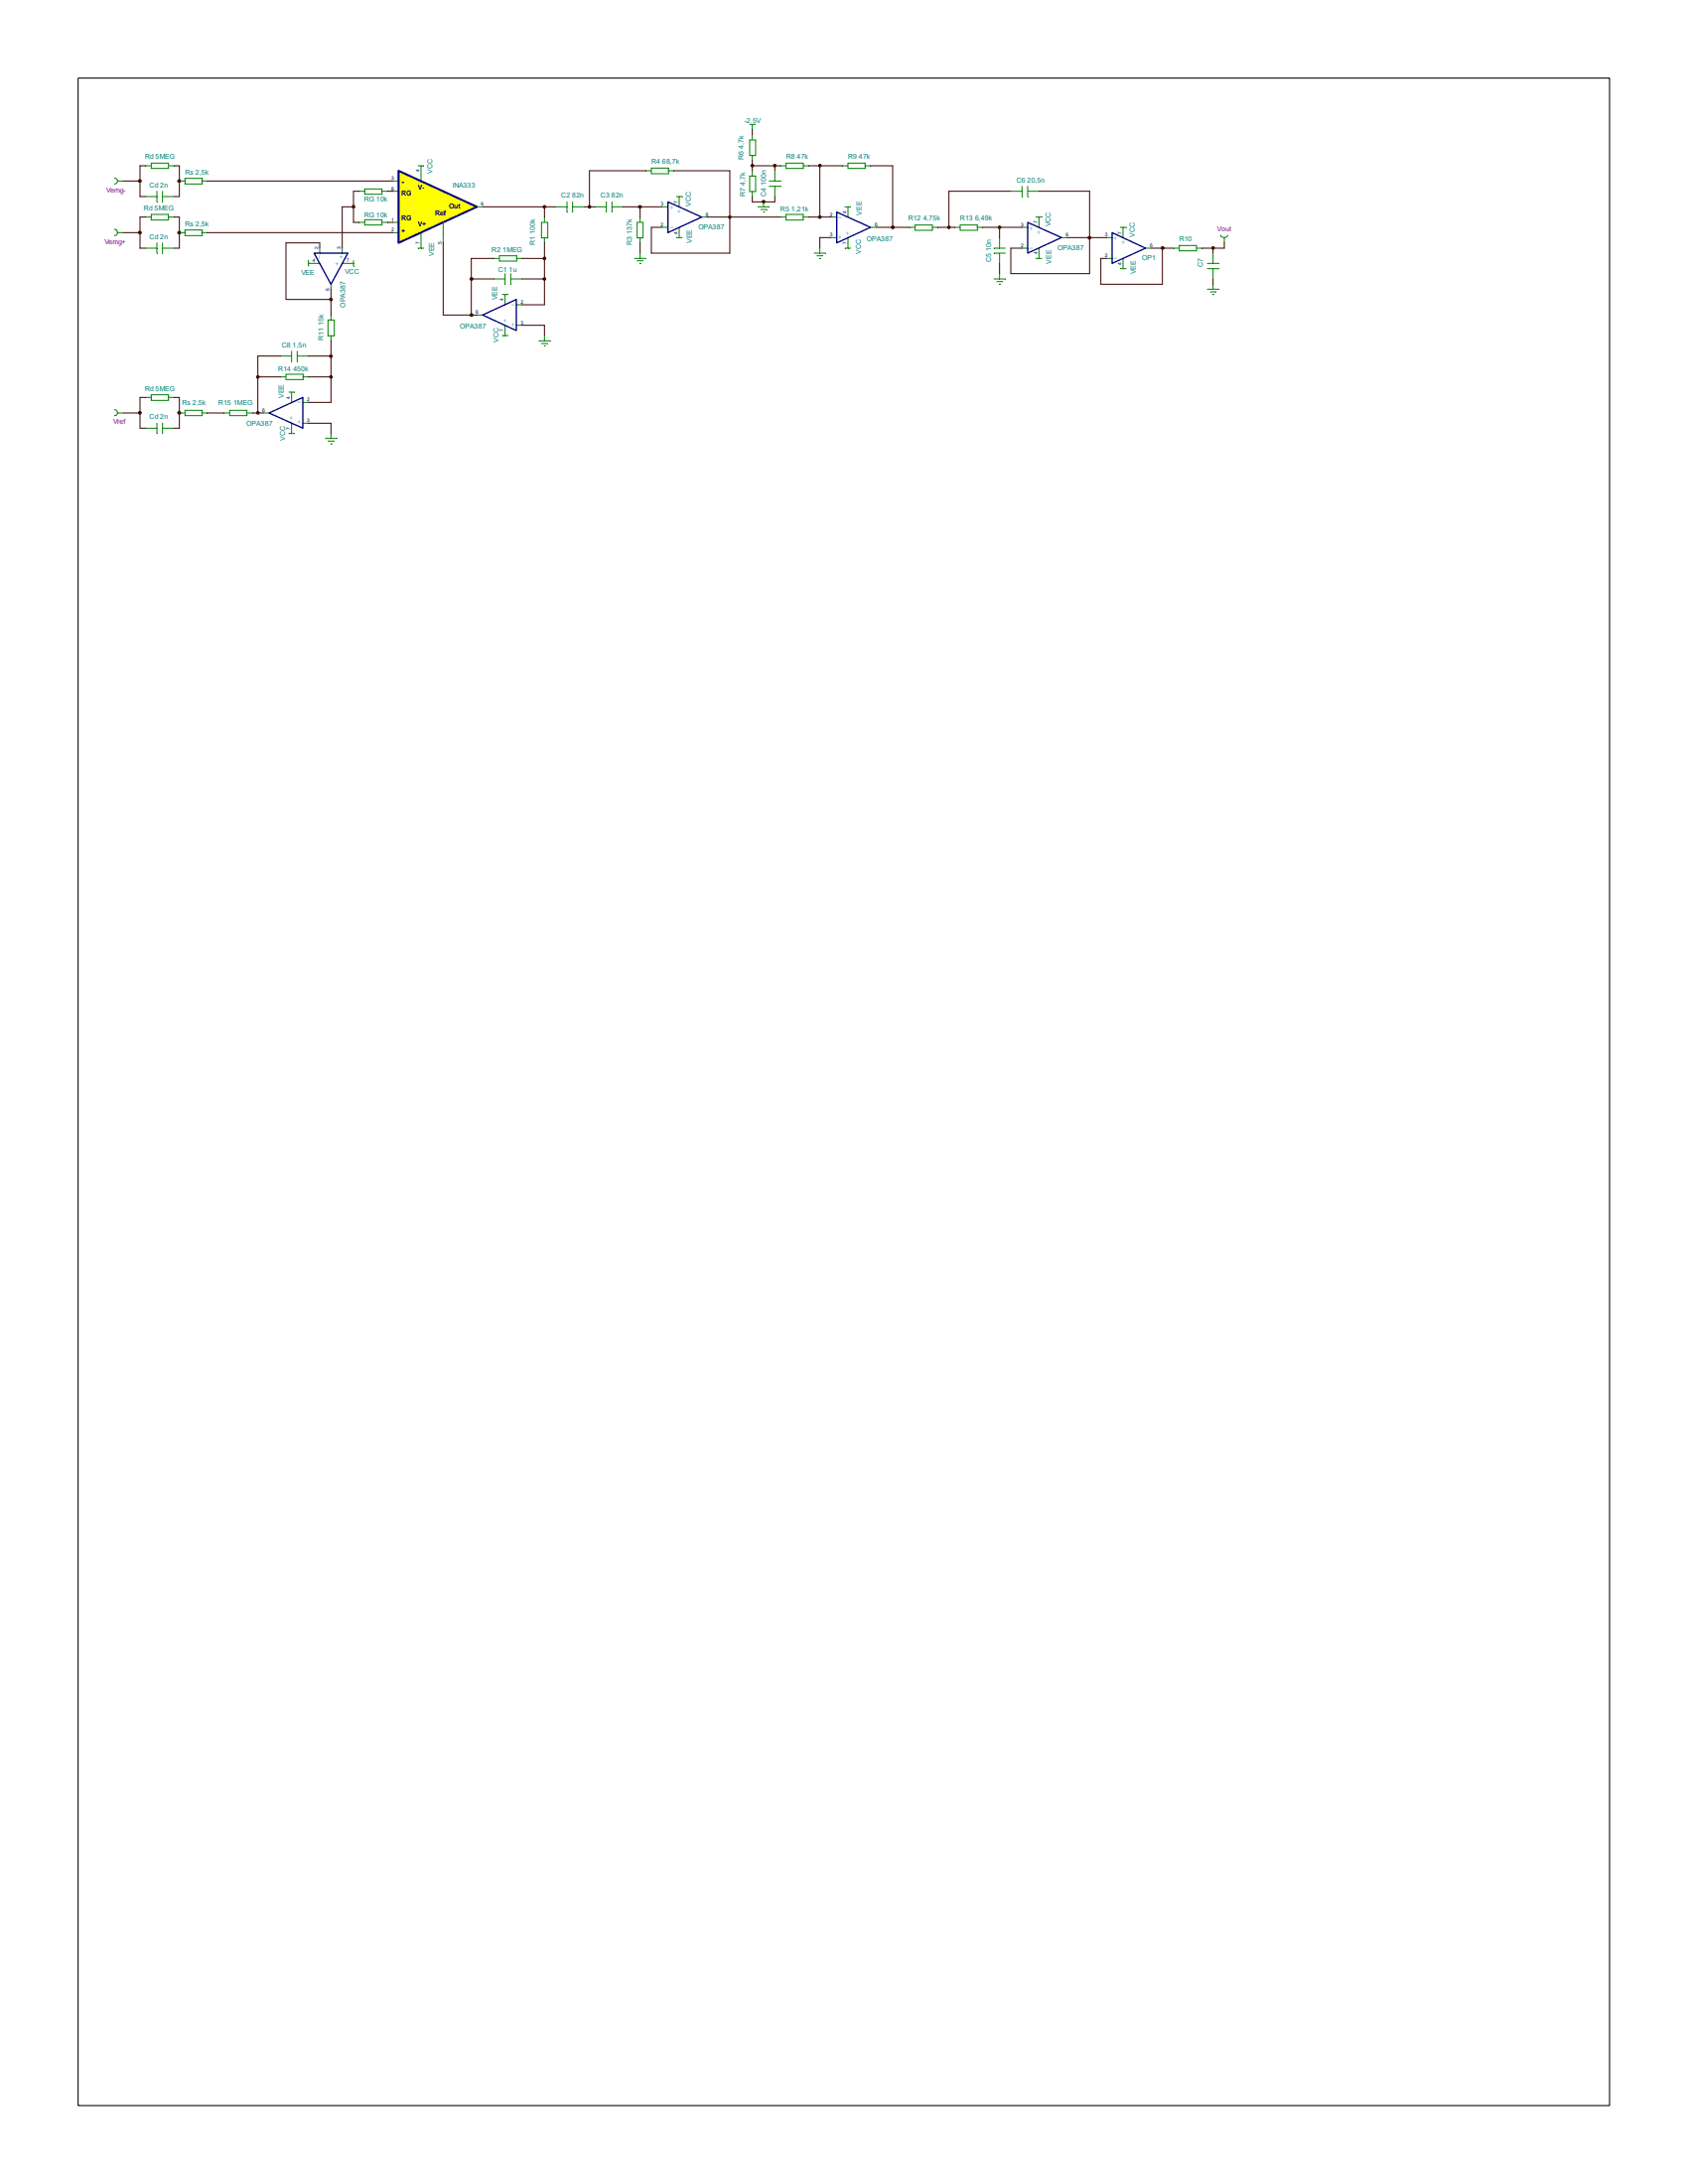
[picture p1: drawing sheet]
<svg xmlns="http://www.w3.org/2000/svg" width="216mm" height="279mm" viewBox="0 0 216 279" stroke-linecap="round" stroke-linejoin="round" font-family="sans-serif">
<g fill="#3c0000" stroke="#3c0000" stroke-width=".13">
<circle cx="17.9" cy="23.2" r=".18"/>
<circle cx="17.9" cy="29.8" r=".18"/>
<circle cx="17.9" cy="52.8" r=".18"/>
<circle cx="22.9" cy="23.2" r=".18"/>
<circle cx="22.9" cy="29.8" r=".18"/>
<circle cx="22.9" cy="52.8" r=".18"/>
<circle cx="33" cy="48.2" r=".17"/>
<circle cx="33" cy="52.8" r=".17"/>
<circle cx="42.3" cy="38.3" r=".17"/>
<circle cx="42.3" cy="45.6" r=".17"/>
<circle cx="42.3" cy="48.2" r=".17"/>
<circle cx="45.2" cy="26.5" r=".17"/>
<circle cx="60.3" cy="35.7" r=".18"/>
<circle cx="60.3" cy="40.3" r=".18"/>
<circle cx="69.6" cy="26.5" r=".17"/>
<circle cx="69.6" cy="33.1" r=".17"/>
<circle cx="69.6" cy="35.7" r=".17"/>
<circle cx="75.4" cy="26.5" r=".17"/>
<circle cx="81.9" cy="26.5" r=".18"/>
<circle cx="93.3" cy="27.8" r=".17"/>
<circle cx="96.2" cy="21.2" r=".17"/>
<circle cx="97.7" cy="25.8" r=".17"/>
<circle cx="99.1" cy="21.2" r=".17"/>
<circle cx="104.9" cy="21.2" r=".17"/>
<circle cx="104.9" cy="27.8" r=".17"/>
<circle cx="114.2" cy="29.1" r=".18"/>
<circle cx="121.4" cy="29.1" r=".17"/>
<circle cx="127.8" cy="29.1" r=".17"/>
<circle cx="139.4" cy="30.4" r=".18"/>
<circle cx="148.7" cy="31.7" r=".18"/>
<circle cx="155.2" cy="31.7" r=".17"/>
</g>
<path d="M155.2 36.4v.6" fill="none" stroke="#008000" stroke-width=".13"/>
<path d="M154.4 37h1.5" fill="none" stroke="#008000" stroke-width=".13"/>
<path d="M154.8 37.3h.7" fill="none" stroke="#008000" stroke-width=".13"/>
<path d="M155.2 37.7h.1" fill="none" stroke="#008000" stroke-width=".13"/>
<path d="M42.3 55.5v.6" fill="none" stroke="#008000" stroke-width=".13"/>
<path d="M41.6 56.1h1.5" fill="none" stroke="#008000" stroke-width=".13"/>
<path d="M42 56.4h.7" fill="none" stroke="#008000" stroke-width=".13"/>
<path d="M42.3 56.8h.1" fill="none" stroke="#008000" stroke-width=".13"/>
<path d="M127.8 35v.7" fill="none" stroke="#008000" stroke-width=".13"/>
<path d="M127.1 35.7h1.5" fill="none" stroke="#008000" stroke-width=".13"/>
<path d="M127.5 36h.7" fill="none" stroke="#008000" stroke-width=".13"/>
<path d="M127.8 36.4h.1" fill="none" stroke="#008000" stroke-width=".13"/>
<path d="M97.7 25.8v.7" fill="none" stroke="#008000" stroke-width=".13"/>
<path d="M96.9 26.5h1.5" fill="none" stroke="#008000" stroke-width=".13"/>
<path d="M97.3 26.8h.7" fill="none" stroke="#008000" stroke-width=".13"/>
<path d="M97.7 27.1h.1" fill="none" stroke="#008000" stroke-width=".13"/>
<path d="M104.9 31.7v.7" fill="none" stroke="#008000" stroke-width=".13"/>
<path d="M104.1 32.4h1.5" fill="none" stroke="#008000" stroke-width=".13"/>
<path d="M104.5 32.7h.7" fill="none" stroke="#008000" stroke-width=".13"/>
<path d="M104.9 33.1h.1" fill="none" stroke="#008000" stroke-width=".13"/>
<path d="M81.9 32.4v.7" fill="none" stroke="#008000" stroke-width=".13"/>
<path d="M81.2 33.1h1.4" fill="none" stroke="#008000" stroke-width=".13"/>
<path d="M81.5 33.4h.7" fill="none" stroke="#008000" stroke-width=".13"/>
<path d="M81.9 33.7h.1" fill="none" stroke="#008000" stroke-width=".13"/>
<path d="M69.6 42.9v.7" fill="none" stroke="#008000" stroke-width=".13"/>
<path d="M68.9 43.6h1.5" fill="none" stroke="#008000" stroke-width=".13"/>
<path d="M69.3 43.9h.7" fill="none" stroke="#008000" stroke-width=".13"/>
<path d="M69.6 44.2h.1" fill="none" stroke="#008000" stroke-width=".13"/>
<path d="M143.6 29.1v.7" fill="none" stroke="#008000" stroke-width=".13"/>
<path d="M143.3 29.1h.7" fill="none" stroke="#008000" stroke-width=".13"/>
<path d="M143.6 33.7v.7" fill="none" stroke="#008000" stroke-width=".13"/>
<path d="M143.3 34.4h.7" fill="none" stroke="#008000" stroke-width=".13"/>
<path d="M37.3 50.2v.6" fill="none" stroke="#008000" stroke-width=".13"/>
<path d="M37 50.2h.7" fill="none" stroke="#008000" stroke-width=".13"/>
<path d="M37.3 54.8v.7" fill="none" stroke="#008000" stroke-width=".13"/>
<path d="M37 55.5h.7" fill="none" stroke="#008000" stroke-width=".13"/>
<path d="M44.5 33.7h.7" fill="none" stroke="#008000" stroke-width=".13"/>
<path d="M45.2 33.4v.6" fill="none" stroke="#008000" stroke-width=".13"/>
<path d="M39.5 33.7h.7" fill="none" stroke="#008000" stroke-width=".13"/>
<path d="M39.5 33.4v.6" fill="none" stroke="#008000" stroke-width=".13"/>
<path d="M132.9 32.4v.7" fill="none" stroke="#008000" stroke-width=".13"/>
<path d="M132.5 33.1h.7" fill="none" stroke="#008000" stroke-width=".13"/>
<path d="M132.9 27.8v.6" fill="none" stroke="#008000" stroke-width=".13"/>
<path d="M132.5 27.8h.7" fill="none" stroke="#008000" stroke-width=".13"/>
<path d="M96.2 15.9v.7" fill="none" stroke="#008000" stroke-width=".13"/>
<path d="M95.9 15.9h.7" fill="none" stroke="#008000" stroke-width=".13"/>
<path d="M108.5 31.1v.6" fill="none" stroke="#008000" stroke-width=".13"/>
<path d="M108.1 31.7h.7" fill="none" stroke="#008000" stroke-width=".13"/>
<path d="M108.5 26.5v.6" fill="none" stroke="#008000" stroke-width=".13"/>
<path d="M108.1 26.5h.7" fill="none" stroke="#008000" stroke-width=".13"/>
<path d="M86.9 29.8v.6" fill="none" stroke="#008000" stroke-width=".13"/>
<path d="M86.5 30.4h.7" fill="none" stroke="#008000" stroke-width=".13"/>
<path d="M86.9 25.1v.7" fill="none" stroke="#008000" stroke-width=".13"/>
<path d="M86.5 25.1h.7" fill="none" stroke="#008000" stroke-width=".13"/>
<path d="M64.6 37.7v.6" fill="none" stroke="#008000" stroke-width=".13"/>
<path d="M64.3 37.7h.7" fill="none" stroke="#008000" stroke-width=".13"/>
<path d="M64.6 42.3v.6" fill="none" stroke="#008000" stroke-width=".13"/>
<path d="M64.3 42.9h.7" fill="none" stroke="#008000" stroke-width=".13"/>
<path d="M53.8 31.1v.6" fill="none" stroke="#008000" stroke-width=".13"/>
<path d="M53.5 31.7h.7" fill="none" stroke="#008000" stroke-width=".13"/>
<path d="M53.8 21.2v.6" fill="none" stroke="#008000" stroke-width=".13"/>
<path d="M53.5 21.2h.7" fill="none" stroke="#008000" stroke-width=".13"/>
<path d="M155.2 32.4v1.3" fill="none" stroke="#008000" stroke-width=".13"/>
<path d="M155.2 34.4v1.3" fill="none" stroke="#008000" stroke-width=".13"/>
<path d="M154.4 33.7h1.5" fill="none" stroke="#008000" stroke-width=".13"/>
<path d="M154.4 34.4h1.5" fill="none" stroke="#008000" stroke-width=".13"/>
<path d="M150.1 31.7h.7M150.8 31.4h2.2v.7h-2.2z" fill="none" stroke="#008000" stroke-width=".13"/>
<path d="M153 31.7h.7" fill="none" stroke="#008000" stroke-width=".13"/>
<path d="M141.5 30.4h.7" fill="none" stroke="#008000" stroke-width=".13"/>
<path d="M141.5 33.1h.7" fill="none" stroke="#008000" stroke-width=".13"/>
<path d="M146.5 31.7h.7" fill="none" stroke="#008000" stroke-width=".13"/>
<path d="M143.6 29.8v.6" fill="none" stroke="#008000" stroke-width=".13"/>
<path d="M143.6 33.1v.6" fill="none" stroke="#008000" stroke-width=".13"/>
<path d="M142.2 29.8l4.3 1.9-4.3 2z" fill="none" stroke="#000080" stroke-width=".17"/>
<path d="M156.6 30.4v.7" fill="none" stroke="#008000" stroke-width=".13"/>
<path d="M157 30.1a.48 .48 0 0 1-.4 .3 .48 .48 0 0 1-.5-.3M15 52.8h.7" fill="none" stroke="#008000" stroke-width=".13"/>
<path d="M15 29.8h.7M14.6 52.4a.38 .38 0 0 1 .4 .4 .38 .38 0 0 1-.4 .4" fill="none" stroke="#008000" stroke-width=".13"/>
<path d="M14.6 29.3a.4 .4 0 0 1 .4 .4 .4 .4 0 0 1-.4 .4M15 23.2h.7" fill="none" stroke="#008000" stroke-width=".13"/>
<path d="M14.6 22.8a.38 .38 0 0 1 .4 .4 .38 .38 0 0 1-.4 .3M18.6 54.8h1.5" fill="none" stroke="#008000" stroke-width=".13"/>
<path d="M20.8 54.8h1.4" fill="none" stroke="#008000" stroke-width=".13"/>
<path d="M20.1 54.1v1.4" fill="none" stroke="#008000" stroke-width=".13"/>
<path d="M20.8 54.1v1.4" fill="none" stroke="#008000" stroke-width=".13"/>
<path d="M18.6 50.8h.7M19.3 50.5h2.2v.7h-2.2z" fill="none" stroke="#008000" stroke-width=".13"/>
<path d="M21.5 50.8h.7" fill="none" stroke="#008000" stroke-width=".13"/>
<path d="M22.9 52.8h.8M23.7 52.5h2.2v.7h-2.2z" fill="none" stroke="#008000" stroke-width=".13"/>
<path d="M25.8 52.8h.7" fill="none" stroke="#008000" stroke-width=".13"/>
<path d="M28.7 52.8h.7M29.4 52.5h2.2v.7h-2.2z" fill="none" stroke="#008000" stroke-width=".13"/>
<path d="M31.5 52.8h.8" fill="none" stroke="#008000" stroke-width=".13"/>
<path d="M35.9 45.6h1.4" fill="none" stroke="#008000" stroke-width=".13"/>
<path d="M38 45.6h1.5" fill="none" stroke="#008000" stroke-width=".13"/>
<path d="M37.3 44.9v1.3" fill="none" stroke="#008000" stroke-width=".13"/>
<path d="M38 44.9v1.3" fill="none" stroke="#008000" stroke-width=".13"/>
<path d="M35.9 48.2h.7M36.6 47.9h2.2v.7h-2.2z" fill="none" stroke="#008000" stroke-width=".13"/>
<path d="M38.7 48.2h.8" fill="none" stroke="#008000" stroke-width=".13"/>
<path d="M38.7 54.1h.8" fill="none" stroke="#008000" stroke-width=".13"/>
<path d="M38.7 51.5h.8" fill="none" stroke="#008000" stroke-width=".13"/>
<path d="M33.7 52.8h.7" fill="none" stroke="#008000" stroke-width=".13"/>
<path d="M37.3 54.1v.7" fill="none" stroke="#008000" stroke-width=".13"/>
<path d="M37.3 50.8v.7" fill="none" stroke="#008000" stroke-width=".13"/>
<path d="M34.4 52.8l4.3-2v4z" fill="none" stroke="#000080" stroke-width=".17"/>
<path d="M42 40.9h.8v2.1h-.8zM42.3 42.9v.7" fill="none" stroke="#008000" stroke-width=".13"/>
<path d="M42.3 40.3v.6" fill="none" stroke="#008000" stroke-width=".13"/>
<path d="M43.8 31.7v.7" fill="none" stroke="#008000" stroke-width=".13"/>
<path d="M40.9 31.7v.7" fill="none" stroke="#008000" stroke-width=".13"/>
<path d="M42.3 36.4v.6" fill="none" stroke="#008000" stroke-width=".13"/>
<path d="M43.8 33.7h.7" fill="none" stroke="#008000" stroke-width=".13"/>
<path d="M40.2 33.7h.7" fill="none" stroke="#008000" stroke-width=".13"/>
<path d="M40.2 32.4h4.3l-2.2 4z" fill="none" stroke="#000080" stroke-width=".17"/>
<path d="M129.3 24.5h1.4" fill="none" stroke="#008000" stroke-width=".13"/>
<path d="M131.4 24.5h1.5" fill="none" stroke="#008000" stroke-width=".13"/>
<path d="M130.7 23.8v1.3" fill="none" stroke="#008000" stroke-width=".13"/>
<path d="M131.4 23.8v1.3" fill="none" stroke="#008000" stroke-width=".13"/>
<path d="M127.8 30.4v1.3" fill="none" stroke="#008000" stroke-width=".13"/>
<path d="M127.8 32.4v1.3" fill="none" stroke="#008000" stroke-width=".13"/>
<path d="M127.1 31.7h1.5" fill="none" stroke="#008000" stroke-width=".13"/>
<path d="M127.1 32.4h1.5" fill="none" stroke="#008000" stroke-width=".13"/>
<path d="M122.1 29.1h.7M122.8 28.8h2.2v.7h-2.2z" fill="none" stroke="#008000" stroke-width=".13"/>
<path d="M125 29.1h.7" fill="none" stroke="#008000" stroke-width=".13"/>
<path d="M116.3 29.1h.8M117.1 28.8h2.2v.7h-2.2z" fill="none" stroke="#008000" stroke-width=".13"/>
<path d="M119.2 29.1h.7" fill="none" stroke="#008000" stroke-width=".13"/>
<path d="M130.7 29.1h.7" fill="none" stroke="#008000" stroke-width=".13"/>
<path d="M130.7 31.7h.7" fill="none" stroke="#008000" stroke-width=".13"/>
<path d="M135.8 30.4h.7" fill="none" stroke="#008000" stroke-width=".13"/>
<path d="M132.9 28.4v.7" fill="none" stroke="#008000" stroke-width=".13"/>
<path d="M132.9 31.7v.7" fill="none" stroke="#008000" stroke-width=".13"/>
<path d="M131.4 28.4l4.4 2-4.4 2z" fill="none" stroke="#000080" stroke-width=".17"/>
<path d="M107.7 21.2h.8M108.5 20.9h2.2v.6h-2.2z" fill="none" stroke="#008000" stroke-width=".13"/>
<path d="M110.6 21.2h.7" fill="none" stroke="#008000" stroke-width=".13"/>
<path d="M99.8 21.2h.7M100.5 20.9h2.2v.6h-2.2z" fill="none" stroke="#008000" stroke-width=".13"/>
<path d="M102.7 21.2h.7" fill="none" stroke="#008000" stroke-width=".13"/>
<path d="M99.1 23.8v1.3" fill="none" stroke="#008000" stroke-width=".13"/>
<path d="M99.1 21.8v1.4" fill="none" stroke="#008000" stroke-width=".13"/>
<path d="M98.4 23.8h1.4" fill="none" stroke="#008000" stroke-width=".13"/>
<path d="M98.4 23.2h1.4" fill="none" stroke="#008000" stroke-width=".13"/>
<path d="M95.9 22.5h.7v2h-.7zM96.2 24.5v.6" fill="none" stroke="#008000" stroke-width=".13"/>
<path d="M96.2 21.8v.7" fill="none" stroke="#008000" stroke-width=".13"/>
<path d="M95.9 17.9h.7v2h-.7zM96.2 19.9v.6" fill="none" stroke="#008000" stroke-width=".13"/>
<path d="M96.2 17.2v.7" fill="none" stroke="#008000" stroke-width=".13"/>
<path d="M99.8 27.8h.7M100.5 27.4h2.2v.8h-2.2z" fill="none" stroke="#008000" stroke-width=".13"/>
<path d="M102.7 27.8h.7" fill="none" stroke="#008000" stroke-width=".13"/>
<path d="M106.3 30.4h.7" fill="none" stroke="#008000" stroke-width=".13"/>
<path d="M106.3 27.8h.7" fill="none" stroke="#008000" stroke-width=".13"/>
<path d="M111.3 29.1h.8" fill="none" stroke="#008000" stroke-width=".13"/>
<path d="M108.5 30.4v.7" fill="none" stroke="#008000" stroke-width=".13"/>
<path d="M108.5 27.1v.7" fill="none" stroke="#008000" stroke-width=".13"/>
<path d="M107 27.1l4.3 2-4.3 2z" fill="none" stroke="#000080" stroke-width=".17"/>
<path d="M82.6 21.8h.7M83.3 21.5h2.2v.7h-2.2z" fill="none" stroke="#008000" stroke-width=".13"/>
<path d="M85.4 21.8h.7" fill="none" stroke="#008000" stroke-width=".13"/>
<path d="M81.5 28.4h.8v2h-.8zM81.9 30.4v.7" fill="none" stroke="#008000" stroke-width=".13"/>
<path d="M81.9 27.8v.6" fill="none" stroke="#008000" stroke-width=".13"/>
<path d="M84.7 26.5h.7" fill="none" stroke="#008000" stroke-width=".13"/>
<path d="M84.7 29.1h.7" fill="none" stroke="#008000" stroke-width=".13"/>
<path d="M89.7 27.8h.8" fill="none" stroke="#008000" stroke-width=".13"/>
<path d="M86.9 25.8v.7" fill="none" stroke="#008000" stroke-width=".13"/>
<path d="M86.9 29.1v.7" fill="none" stroke="#008000" stroke-width=".13"/>
<path d="M85.4 25.8l4.3 2-4.3 2z" fill="none" stroke="#000080" stroke-width=".17"/>
<path d="M76.1 26.5h1.5" fill="none" stroke="#008000" stroke-width=".13"/>
<path d="M78.3 26.5h1.4" fill="none" stroke="#008000" stroke-width=".13"/>
<path d="M77.6 25.8v1.3" fill="none" stroke="#008000" stroke-width=".13"/>
<path d="M78.3 25.8v1.3" fill="none" stroke="#008000" stroke-width=".13"/>
<path d="M71.1 26.5h1.4" fill="none" stroke="#008000" stroke-width=".13"/>
<path d="M73.2 26.5h1.5" fill="none" stroke="#008000" stroke-width=".13"/>
<path d="M72.5 25.8v1.3" fill="none" stroke="#008000" stroke-width=".13"/>
<path d="M73.2 25.8v1.3" fill="none" stroke="#008000" stroke-width=".13"/>
<path d="M63.2 33.1h.7M63.9 32.7h2.2v.7h-2.2z" fill="none" stroke="#008000" stroke-width=".13"/>
<path d="M66 33.1h.8" fill="none" stroke="#008000" stroke-width=".13"/>
<path d="M69.3 28.4h.8v2h-.8zM69.6 30.4v.7" fill="none" stroke="#008000" stroke-width=".13"/>
<path d="M69.6 27.8v.6" fill="none" stroke="#008000" stroke-width=".13"/>
<path d="M63.2 35.7h1.4" fill="none" stroke="#008000" stroke-width=".13"/>
<path d="M65.3 35.7h1.5" fill="none" stroke="#008000" stroke-width=".13"/>
<path d="M64.6 35v1.4" fill="none" stroke="#008000" stroke-width=".13"/>
<path d="M65.3 35v1.4" fill="none" stroke="#008000" stroke-width=".13"/>
<path d="M66 41.6h.8" fill="none" stroke="#008000" stroke-width=".13"/>
<path d="M66 39h.8" fill="none" stroke="#008000" stroke-width=".13"/>
<path d="M61 40.3h.7" fill="none" stroke="#008000" stroke-width=".13"/>
<path d="M64.6 41.6v.7" fill="none" stroke="#008000" stroke-width=".13"/>
<path d="M64.6 38.3v.7" fill="none" stroke="#008000" stroke-width=".13"/>
<path d="M61.7 40.3l4.3-2v4z" fill="none" stroke="#000080" stroke-width=".17"/>
<path d="M18.6 31.7h1.5" fill="none" stroke="#008000" stroke-width=".13"/>
<path d="M20.8 31.7h1.4" fill="none" stroke="#008000" stroke-width=".13"/>
<path d="M20.1 31.1v1.3" fill="none" stroke="#008000" stroke-width=".13"/>
<path d="M20.8 31.1v1.3" fill="none" stroke="#008000" stroke-width=".13"/>
<path d="M18.6 27.8h.7M19.3 27.4h2.2v.8h-2.2z" fill="none" stroke="#008000" stroke-width=".13"/>
<path d="M21.5 27.8h.7" fill="none" stroke="#008000" stroke-width=".13"/>
<path d="M22.9 29.8h.8M23.7 29.4h2.2v.7h-2.2z" fill="none" stroke="#008000" stroke-width=".13"/>
<path d="M25.8 29.8h.7" fill="none" stroke="#008000" stroke-width=".13"/>
<path d="M18.6 25.1h1.5" fill="none" stroke="#008000" stroke-width=".13"/>
<path d="M20.8 25.1h1.4" fill="none" stroke="#008000" stroke-width=".13"/>
<path d="M20.1 24.5v1.3" fill="none" stroke="#008000" stroke-width=".13"/>
<path d="M20.8 24.5v1.3" fill="none" stroke="#008000" stroke-width=".13"/>
<path d="M18.6 21.2h.7M19.3 20.9h2.2v.6h-2.2z" fill="none" stroke="#008000" stroke-width=".13"/>
<path d="M21.5 21.2h.7" fill="none" stroke="#008000" stroke-width=".13"/>
<path d="M22.9 23.2h.8M23.7 22.8h2.2v.7h-2.2z" fill="none" stroke="#008000" stroke-width=".13"/>
<path d="M25.8 23.2h.7" fill="none" stroke="#008000" stroke-width=".13"/>
<path d="M45.9 28.4h.8M46.7 28.1h2.2v.7h-2.2z" fill="none" stroke="#008000" stroke-width=".13"/>
<path d="M48.8 28.4h.7" fill="none" stroke="#008000" stroke-width=".13"/>
<path d="M45.9 24.5h.8M46.7 24.2h2.2v.6h-2.2z" fill="none" stroke="#008000" stroke-width=".13"/>
<path d="M48.8 24.5h.7" fill="none" stroke="#008000" stroke-width=".13"/>
<path d="M50.2 28.4h.8" fill="none" stroke="#008000" stroke-width=".13"/>
<path d="M50.2 29.8h.8" fill="none" stroke="#008000" stroke-width=".13"/>
<path d="M50.2 23.2h.8" fill="none" stroke="#008000" stroke-width=".13"/>
<path d="M53.8 21.8v1.4" fill="none" stroke="#008000" stroke-width=".13"/>
<path d="M56.7 29.8v1.3" fill="none" stroke="#008000" stroke-width=".13"/>
<path d="M61 26.5h.7" fill="none" stroke="#008000" stroke-width=".13"/>
<path d="M53.8 29.8v1.3" fill="none" stroke="#008000" stroke-width=".13"/>
<path d="M50.2 24.5h.8" fill="none" stroke="#008000" stroke-width=".13"/>
<path d="M51 21.8l10 4.7-10 4.6z" fill="#ff0" stroke="#000080" stroke-width=".25"/>
<path d="M56.7 28.4v1.4" fill="none" stroke="#008000" stroke-width=".13"/>
<g fill="none" stroke="#3c0000" stroke-width=".13">
<path d="M96.2 16.6v.6M15.7 23.2h2.2M15.7 29.8h2.2M18.6 27.8h-.7v3.9h.7M18.6 21.2h-.7v3.9h.7M22.2 27.8h.7v3.9h-.7M22.2 21.2h.7v3.9h-.7M26.5 23.2h23.7M26.5 29.8h23.7M40.9 31.7v-.6h-4.3v7.2h5.7M42.3 37v3.3M45.2 26.5h-1.4v5.2"/>
<path d="M45.9 24.5h-.7v3.9h.7M49.5 24.5h.7M49.5 28.4h.7M56.7 31.1v9.2h4.3M60.3 35.7h.1M60.3 35.7h2.9M61.7 26.5h9.4M63.2 33.1h-2.9v7.2M66.8 33.1h2.8M66.8 35.7h2.8M69.6 26.5h.1M69.6 35.7h.1"/>
<path d="M69.6 26.5v1.3M69.6 31.1v7.9h-2.8M74.7 26.5h1.4M79.7 26.5h5M81.9 26.5v1.3M81.9 31.1v1.3M82.6 21.8h-7.2v4.7M86.1 21.8h7.2v10.6h-10v-3.3h1.4M90.5 27.8h9.3M96.2 21.2h3.6M96.2 20.5v1.3M96.2 25.1v.7h2.9v-.7"/>
<path d="M99.1 21.2v.6M103.4 21.2h4.3M103.4 27.8h2.9M104.9 21.2h.1M104.9 21.2v6.6M106.3 30.4h-1.4v1.3M111.3 21.2h2.9v7.9M112.1 29.1h4.2M114.2 29.1h.1M119.9 29.1h2.2M125.7 29.1h5M127.8 29.1v1.3"/>
<path d="M127.8 33.7v1.3M129.3 24.5h-7.9v4.6M132.9 24.5h6.5v10.5h-10.1v-3.3h1.4M136.5 30.4h5M139.4 30.4h.1M147.2 31.7h2.9M148.7 31.7v4.7h-7.9v-3.3h.7M155.2 31.7v.7M155.2 35.7v.7M156.6 31.1v.6h-2.9M15.7 52.8h2.2M18.6 50.8h-.7v4h.7"/>
<path d="M22.2 50.8h.7v4h-.7M26.5 52.8h2.2M32.3 52.8h1.4M33 52.8h.1M33 48.2h2.9M35.9 45.6h-2.9v7.2M39.5 54.1h2.8v1.4M39.5 48.2h2.8M39.5 45.6h2.8M42.3 48.2h.1M42.3 43.6v7.9h-2.8M66.8 41.6h2.8v1.3"/>
</g>
<path d="M10 10h195.9v259.4h-195.9z" fill="none" stroke="#000" stroke-width=".13"/>
<text font-size="1.1" fill="#000080" x="51.3" y="23.6">-</text>
<g font-size=".9" fill="#008080">
<text x="95.2" y="15.7">-2.5V</text>
<text x="18.5" y="20.4">Rd 5MEG</text>
<text x="19.1" y="24">Cd 2n</text>
<text x="23.7" y="22.3">Rs 2,5k</text>
<text x="55.3" y="22.2" transform="rotate(-90 55.3 22.2)">VCC</text>
<text x="83.3" y="21">R4 68,7k</text>
<text x="95.1" y="20.4" transform="rotate(-90 95.1 20.4)">R6 4,7k</text>
<text x="100.5" y="20.4">R8 47k</text>
<text x="108.5" y="20.4">R9 47k</text>
<text x="130" y="23.3">C6 20,5n</text>
<text x="18.4" y="26.9">Rd 5MEG</text>
<text x="23.7" y="28.9">Rs 2,5k</text>
<text x="46.6" y="27.8">RG 10k</text>
<text x="46.6" y="25.8">RG 10k</text>
<text x="57.9" y="24">INA333</text>
<text x="71.8" y="25.3">C2 82n</text>
<text x="76.8" y="25.3">C3 82n</text>
<text x="85.6" y="29.3">-</text>
<text x="85.6" y="26.8">+</text>
<text x="86.6" y="27.3">+</text>
<text x="88.4" y="26.4" transform="rotate(-90 88.4 26.4)">VCC</text>
<text x="89.3" y="29.4">OPA387</text>
<text x="95.3" y="25.1" transform="rotate(-90 95.3 25.1)">R7 4,7k</text>
<text x="98" y="25.1" transform="rotate(-90 98 25.1)">C4 100n</text>
<text x="99.8" y="27">R5 1,21k</text>
<text x="107.2" y="28">-</text>
<text x="110.2" y="27.5" transform="rotate(-90 110.2 27.5)">VEE</text>
<text x="116.2" y="28.2">R12 4,75k</text>
<text x="122.8" y="28.2">R13 6,49k</text>
<text x="131.6" y="29.4">+</text>
<text x="132.6" y="29.9">+</text>
<text x="134.4" y="29" transform="rotate(-90 134.4 29)">VCC</text>
<text x="19.1" y="30.6">Cd 2n</text>
<text x="38.5" y="35.2">VEE</text>
<text x="41.1" y="33.1" transform="rotate(-90 41.1 33.1)">-</text>
<text x="43.3" y="34" transform="rotate(-90 43.3 34)">+</text>
<text x="43.9" y="33.1" transform="rotate(-90 43.9 33.1)">+</text>
<text x="44.1" y="35.1">VCC</text>
<text x="55.5" y="32.8" transform="rotate(-90 55.5 32.8)">VEE</text>
<text x="62.9" y="32.3">R2 1MEG</text>
<text x="63.7" y="34.8">C1 1u</text>
<text x="68.4" y="31.3" transform="rotate(-90 68.4 31.3)">R1 100k</text>
<text x="80.8" y="31.3" transform="rotate(-90 80.8 31.3)">R3 137k</text>
<text x="88.5" y="31.1" transform="rotate(-90 88.5 31.1)">VEE</text>
<text x="107.2" y="30.6">+</text>
<text x="108.2" y="30.1">+</text>
<text x="110.1" y="32.5" transform="rotate(-90 110.1 32.5)">VCC</text>
<text x="110.9" y="30.8">OPA387</text>
<text x="126.7" y="33.6" transform="rotate(-90 126.7 33.6)">C5 10n</text>
<text x="131.6" y="32">-</text>
<text x="134.5" y="33.7" transform="rotate(-90 134.5 33.7)">VEE</text>
<text x="135.3" y="32">OPA387</text>
<text x="142.4" y="33.3">-</text>
<text x="142.4" y="30.7">+</text>
<text x="143.4" y="31.2">+</text>
<text x="145.1" y="30.4" transform="rotate(-90 145.1 30.4)">VCC</text>
<text x="145.2" y="35.1" transform="rotate(-90 145.2 35.1)">VEE</text>
<text x="146.1" y="33.3">OP1</text>
<text x="150.8" y="30.9">R10</text>
<text x="153.8" y="34.2" transform="rotate(-90 153.8 34.2)">C7</text>
<text x="44.2" y="39.3" transform="rotate(-90 44.2 39.3)">OPA387</text>
<text x="58.8" y="42">OPA387</text>
<text x="63.6" y="38.4" transform="rotate(-90 63.6 38.4)">VEE</text>
<text x="64.3" y="41.3">+</text>
<text x="65.3" y="39.2">-</text>
<text x="65.3" y="41.7">+</text>
<text x="35.6" y="47.5">R14 450k</text>
<text x="36" y="44.4">C8 1,5n</text>
<text x="41.4" y="43.6" transform="rotate(-90 41.4 43.6)">R11 15k</text>
<text x="63.8" y="43.8" transform="rotate(-90 63.8 43.8)">VCC</text>
<text x="18.5" y="50">Rd 5MEG</text>
<text x="19.1" y="53.6">Cd 2n</text>
<text x="23.3" y="51.8">Rs 2,5k</text>
<text x="27.9" y="51.8">R15 1MEG</text>
<text x="36.3" y="50.9" transform="rotate(-90 36.3 50.9)">VEE</text>
<text x="37" y="53.8">+</text>
<text x="38" y="51.7">-</text>
<text x="31.5" y="54.5">OPA387</text>
<text x="36.4" y="56.3" transform="rotate(-90 36.4 56.3)">VCC</text>
<text x="38" y="54.3">+</text>
</g>
<g font-size=".9" fill="#800080">
<text x="13.6" y="24.6">Vemg-</text>
<text x="155.7" y="29.6">Vout</text>
<text x="13.4" y="31.2">Vemg+</text>
<text x="14.5" y="54.3">Vref</text>
</g>
<g font-size=".9" fill="#000080">
<text x="51.3" y="25">RG</text>
<text x="51.3" y="29.9">+</text>
<text x="51.3" y="28.2">RG</text>
<text x="53.5" y="24.3">V-</text>
<text x="53.5" y="28.9">V+</text>
<text x="55.6" y="27.6">Ref</text>
<text x="57.4" y="26.6">Out</text>
</g>
<g font-size=".6" fill="#000080">
<text x="50.1" y="23">3</text>
<text x="53.7" y="22" transform="rotate(-90 53.7 22)">4</text>
<text x="50.1" y="28.3">1</text>
<text x="50.1" y="29.6">2</text>
<text x="50.1" y="24.3">8</text>
<text x="61.6" y="26.3">6</text>
<text x="84.5" y="26.3">3</text>
<text x="84.5" y="29">2</text>
<text x="86.7" y="29.9" transform="rotate(-90 86.7 29.9)">4</text>
<text x="86.7" y="26" transform="rotate(-90 86.7 26)">7</text>
<text x="90.3" y="27.6">6</text>
<text x="106.1" y="27.6">2</text>
<text x="108.3" y="27.3" transform="rotate(-90 108.3 27.3)">4</text>
<text x="111.9" y="29">6</text>
<text x="130.6" y="29">3</text>
<text x="132.7" y="28.6" transform="rotate(-90 132.7 28.6)">7</text>
<text x="143.5" y="29.9" transform="rotate(-90 143.5 29.9)">7</text>
<text x="40" y="33.6">4</text>
<text x="40.7" y="31.9" transform="rotate(-90 40.7 31.9)">2</text>
<text x="43.6" y="31.9" transform="rotate(-90 43.6 31.9)">3</text>
<text x="44.3" y="33.6">7</text>
<text x="53.7" y="31.2" transform="rotate(-90 53.7 31.2)">7</text>
<text x="56.5" y="31.2" transform="rotate(-90 56.5 31.2)">5</text>
<text x="106.1" y="30.3">3</text>
<text x="108.3" y="31.2" transform="rotate(-90 108.3 31.2)">7</text>
<text x="130.6" y="31.6">2</text>
<text x="132.7" y="32.6" transform="rotate(-90 132.7 32.6)">4</text>
<text x="136.3" y="30.3">6</text>
<text x="141.4" y="30.3">3</text>
<text x="141.4" y="32.9">2</text>
<text x="143.5" y="33.9" transform="rotate(-90 143.5 33.9)">4</text>
<text x="147.1" y="31.6">6</text>
<text x="42.2" y="37.2" transform="rotate(-90 42.2 37.2)">6</text>
<text x="60.8" y="40.2">6</text>
<text x="64.4" y="38.5" transform="rotate(-90 64.4 38.5)">4</text>
<text x="66.6" y="41.5">3</text>
<text x="66.6" y="38.9">2</text>
<text x="64.4" y="42.5" transform="rotate(-90 64.4 42.5)">7</text>
<text x="33.5" y="52.7">6</text>
<text x="37.1" y="51" transform="rotate(-90 37.1 51)">4</text>
<text x="39.3" y="51.4">2</text>
<text x="37.1" y="54.9" transform="rotate(-90 37.1 54.9)">7</text>
<text x="39.3" y="54">3</text>
</g>
</svg>
